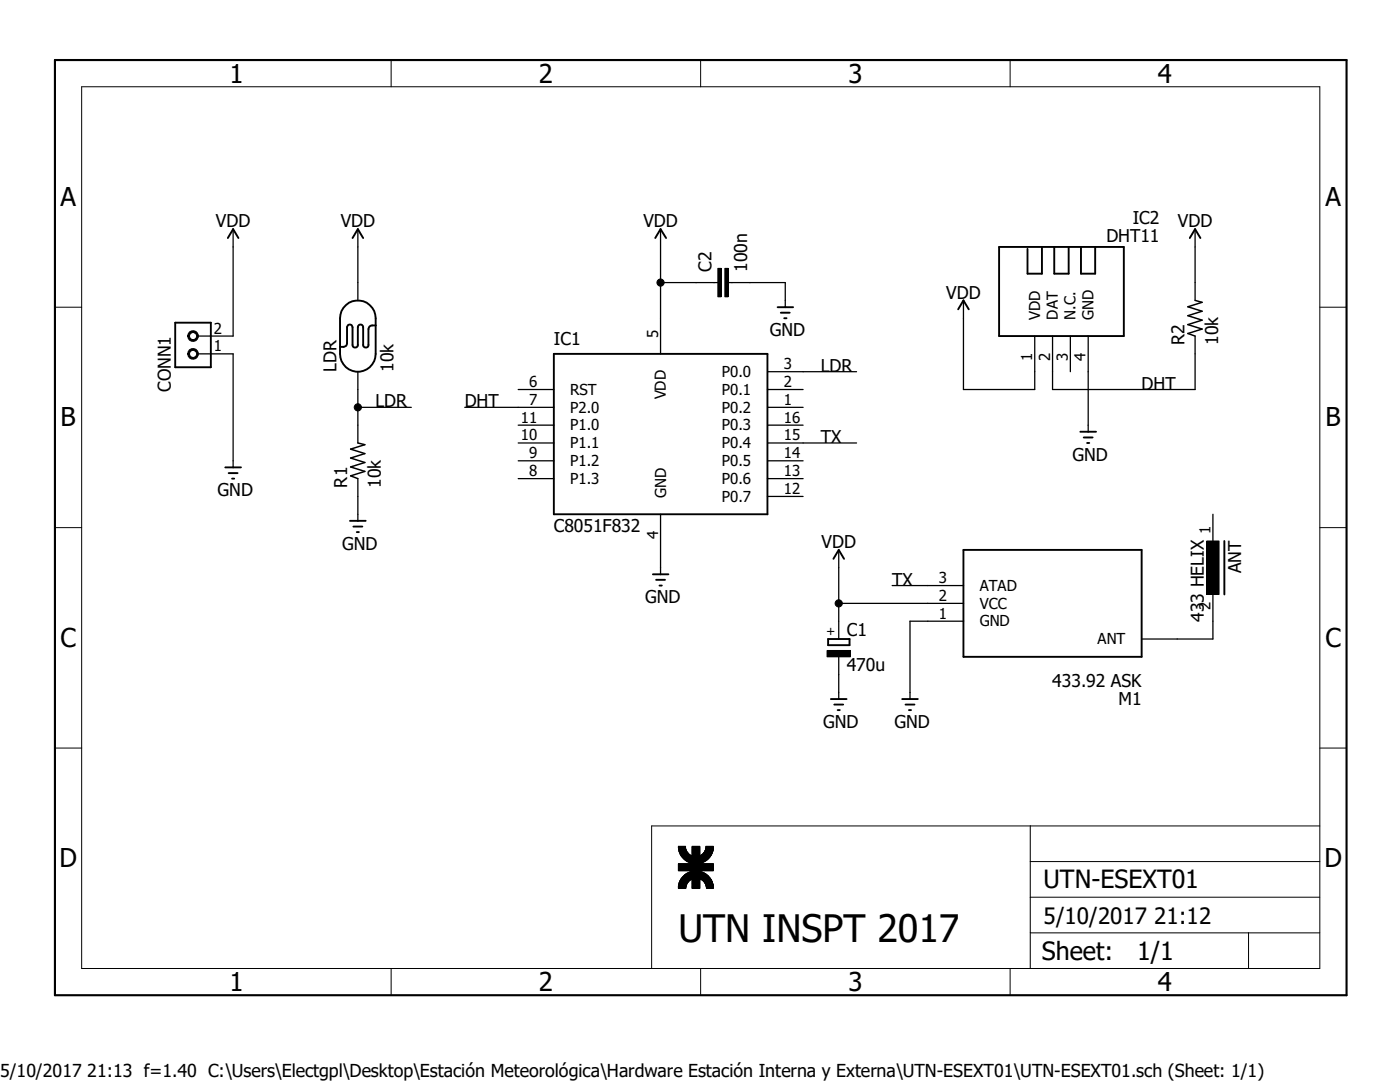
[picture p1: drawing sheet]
<svg xmlns="http://www.w3.org/2000/svg" width="279mm" height="216mm" viewBox="0 0 279 216" stroke-linecap="round" stroke-linejoin="round" font-family="sans-serif">
<path d="M10.2 11.5l259 187.8M269.2 11.5l-259 187.8" fill="none" stroke="#fff" stroke-width=".2"/>
<g fill="none" stroke="#000" stroke-width=".25">
<path d="M46.5 45.7v21.4h-7.1M71.4 45.7v14.2M131.8 45.7v24.9M131.8 56.4h11.4M145.4 56.4h11.3v4.9M192.3 59.9v17.8h14.2v-10.6M238.5 45.7v14.2M39.4 70.6h7.1v22.7M71.4 74.2v14.2M103.4 77.7h7.1M153.2 74.2h17.7M153.2 77.7h7.1"/>
<path d="M210.1 67.1v10.6h28.4v-10.6M213.6 67.1v7.1M217.2 67.1v19M71.4 95.5v8.4M71.4 81.3h10.7M92.8 81.3h17.7M103.4 88.4h7.1M103.4 91.9h7.1M103.4 95.5h7.1M103.4 84.8h7.1M153.2 88.4h17.7M153.2 91.9h7.1"/>
<path d="M153.2 95.5h7.1M153.2 84.8h7.1M153.2 81.3h7.1M153.2 99.1h7.1M131.8 102.6v12M167.4 109.7v17.8M178.1 116.8h14.2M242.1 116.8v10.7h-14.3M242.1 102.6v7.1M167.4 120.4h24.9M167.4 131.1v8.4M192.3 124h-10.7v15.5"/>
</g>
<g fill="none" stroke="#000" stroke-width=".38">
<path d="M45.5 47.5l1-1.8 1.1 1.8M70.4 47.5l1-1.8 1.1 1.8M130.8 47.5l1-1.8 1.1 1.8M199.4 49.3h24.9v17.8h-24.9zM207.9 49.3v5.3h-2.8v-4.9M210.4 49.3v5.3h2.9v-5.3M215.7 49.3v5.3h2.9v-5.3M237.4 47.5l1.1-1.8 1.1 1.8M35 64.4h7.1v8.9h-7.1zM69 60.9a3.5 3.5 0 0 1 3.9-.7 3.5 3.5 0 0 1 2.1 3.3v7.1a3.6 3.6 0 0 1-3.6 3.6 3.6 3.6 0 0 1-3.5-3.6v-7.1a3.4 3.4 0 0 1 1.1-2.6zM75 64.9h-.7a.72 .72 0 0 0-.8 .8v3.1a.53 .53 0 0 1-.5 .6 .53 .53 0 0 1-.5-.6v-3.5a.53 .53 0 0 0-.6-.5 .53 .53 0 0 0-.5 .5v3.5a.53 .53 0 0 1-.5 .6 .53 .53 0 0 1-.5-.6v-3.5a.55 .55 0 0 0-.6-.5 .55 .55 0 0 0-.5 .5v3.2a.66 .66 0 0 1-.7 .7h-.7M110.5 70.6h42.7v32h-42.7z"/>
<path d="M155.2 61.3h3.1M155.8 62.4h1.8M156.5 63.5h.5M191.2 61.7l1.1-1.8 1 1.8M45 93.3h3.1M45.6 94.4h1.8M46.3 95.5h.4M215.6 86.1h3.1M216.3 87.3h1.8M217 88.4h.4M69.8 103.9h3.2M70.5 105.1h1.8"/>
<path d="M71.2 106.2h.4M130.3 114.6h3.1M130.9 115.7h1.8M131.6 116.8h.5M166.3 111.5l1.1-1.8 1 1.8M192.3 109.7h35.5v21.4h-35.5zM244.3 107.9v10.7M165.3 127.5h4.2v1.2h-4.2zM165.8 139.5h3.2M180 139.5h3.2M166.5 140.6h1.8M167.2 141.7h.4"/>
<path d="M180.7 140.6h1.8M181.4 141.7h.4"/>
</g>
<path d="M238.5 59.9l1.4 .4-2.8 .9 2.8 .9-2.8 .9 2.8 .9-2.8 .9 2.8 .9-2.8 .8 1.4 .6M71.4 88.4l1.4 .3-2.8 .9 2.8 .9-2.8 .9 2.8 .9-2.8 .9 2.8 .9-2.8 .9 1.4 .5" fill="none" stroke="#000" stroke-width=".3"/>
<g fill="#000">
<path d="M143.3 53.6h.6v5.6h-.6z" fill-rule="evenodd"/>
<path d="M144.7 53.6h.6v5.6h-.6z" fill-rule="evenodd"/>
<path d="M37.8 69.8a1.07 1.07 0 0 1 1.7 .3 1.07 1.07 0 0 1-.7 1.5 1.07 1.07 0 0 1-1.3-1h.3a.72 .72 0 0 1 1-.7 .72 .72 0 0 1 .3 1.1 .72 .72 0 0 1-1.2-.1l-.1-.3h-.3z" fill-rule="evenodd"/>
<path d="M37.8 66.3a1.07 1.07 0 0 1 1.7 .2 1.07 1.07 0 0 1-.7 1.6 1.07 1.07 0 0 1-1.3-1h.3a.72 .72 0 0 1 1-.8 .72 .72 0 0 1 .3 1.2 .72 .72 0 0 1-1.2-.1l-.1-.3h-.3z" fill-rule="evenodd"/>
<path d="M240.8 107.9h2.5v10.7h-2.5z" fill-rule="evenodd"/>
<path d="M165.1 129.8h4.6v1.3h-4.6z" fill-rule="evenodd"/>
<circle cx="131.8" cy="56.4" r=".72"/>
<circle cx="71.4" cy="81.3" r=".72"/>
<circle cx="167.4" cy="120.4" r=".72"/>
</g>
<g fill="none" stroke="#000" stroke-width=".2">
<path d="M16.3 17.3h247.1v176h-247.1zM78.1 12v5.3M139.8 12v5.3M201.6 12v5.3M143.3 53.6h.6v5.6h-.6zM144.7 53.6h.6v5.6h-.6zM11 61.3h5.3M37.8 69.8a1.07 1.07 0 0 1 1.7 .3 1.07 1.07 0 0 1-.7 1.5 1.07 1.07 0 0 1-1.3-1h.3a.72 .72 0 0 1 1-.7 .72 .72 0 0 1 .3 1.1 .72 .72 0 0 1-1.2-.1l-.1-.3h-.3zM37.8 66.3a1.07 1.07 0 0 1 1.7 .2 1.07 1.07 0 0 1-.7 1.6 1.07 1.07 0 0 1-1.3-1h.3a.72 .72 0 0 1 1-.8 .72 .72 0 0 1 .3 1.2 .72 .72 0 0 1-1.2-.1l-.1-.3h-.3zM263.4 61.3h5.3M11 105.3h5.3M240.8 107.9h2.5v10.7h-2.5z"/>
<path d="M263.4 105.3h5.3M165.1 129.8h4.6v1.3h-4.6zM11 149.3h5.3M263.4 149.3h5.3M135.4 177.2h1.5M135.4 177.1h1.5M135.4 177h1.5M135.4 176.9h1.5M135.4 176.8h1.5M135.4 173.7h7M135.4 173.6h7M135.4 173.5h7"/>
<path d="M135.4 173.4h7M135.4 173.3h7M135.4 173.2h7M135.4 173.1h7M135.4 173h7M135.4 172.9h7M135.4 172.8h7M135.4 172.7h7M135.4 172.6h7M135.4 172.5h7M135.4 172.4h7M135.4 172.3h7"/>
<path d="M135.4 169.2h1.4M135.4 169.1h1.4M135.4 169h1.4M135.4 168.9h1.4M135.4 176.7h1.6M135.4 176.6h1.6M135.4 169.5h1.5M135.4 169.4h1.5M135.4 169.3h1.5M135.4 169.3h1.4M135.5 176.5h1.5M135.5 169.7h1.4"/>
<path d="M135.5 169.6h1.4M135.5 169.5h1.4M135.5 176.4h1.6M135.5 176.3h1.6M135.5 176.3h1.7M135.5 176.2h1.7M135.5 169.9h1.6M135.5 169.9h1.5M135.5 169.8h1.5M135.5 169.7l1.5 .1M135.6 176.1h1.7M135.6 170l1.6 .1"/>
<path d="M135.6 170h1.5M135.6 176h1.7M135.6 176h1.8M135.6 170.1h1.6M135.6 175.9h1.8M135.6 170.2h1.7M135.7 175.8h1.8M135.7 170.3h1.7M135.7 170.2h1.6M135.7 175.7h2M135.7 170.4h1.8M135.8 170.5h1.8"/>
<path d="M135.8 175.6h2M135.8 175.5h2.1M135.8 170.6h1.9M135.8 170.6h2.1M135.9 175.5h2.1M135.9 175.4h3.8M135.9 170.7h2M135.9 175.4h6M135.9 175.3h5.9M135.9 170.8h5.9M135.9 170.8h6M135.9 170.7h2.1"/>
<path d="M136 175.3h5.7M136 175.2h5.7M136.1 175.2h5.6M136.1 170.9h5.6M136.1 175.1h5.6M136.1 171h5.6M136.1 175.1h5.5M136.1 175h5.5M136.1 171.1h5.5M136.2 171.1h5.4M136.2 175h5.3M136.3 174.9h5.2"/>
<path d="M136.3 171.2h5.2M136.4 174.8h5M136.4 171.3h5M136.4 171.3h5.1M136.4 171.4h5M136.5 174.7h4.8M136.5 171.4h4.8M136.6 174.6h4.6M136.6 171.5h4.7M136.6 174.6h4.5M136.6 171.5h4.6M136.7 174.5h4.4"/>
<path d="M136.7 171.6h4.4M136.8 171.7h4.3M136.8 174.4h4.1M136.9 171.7h4M136.9 174.4h3.9M136.9 171.8h3.9M137 176.7h-1.6M137 174.3h3.8M137 174.3h3.7M137 171.9h3.7M137 171.8h3.8M137.1 176.4h-1.6"/>
<path d="M137.1 174.2h3.5M137.1 171.9h3.5M137.2 172h3.4M137.2 176.1l-1.7 .1M137.3 174.2h3.2M137.4 174.1h3M137.4 172h3M137.5 174.1h2.8M137.5 175.9h-1.9M137.5 174h2.7M137.5 172.1h2.8M137.6 174h2.6"/>
<path d="M137.6 172.1h2.6M137.7 172.2h2.4M137.7 173.9h2.3M137.8 175.6h-2M137.8 172.2h2.2M138.1 173.9h1.6M138.1 177.2h1.6M138.1 177.1h1.6M138.1 177h1.6M138.1 176.9h1.6M138.1 176.8h1.6M138.1 176.7h1.6"/>
<path d="M138.1 176.6h1.6M138.1 176.5h1.6M138.1 176.4h1.6M138.1 176.3h1.6M138.1 176.2h1.6M138.1 176.1h1.6M138.1 176h1.6M138.1 175.9h1.6M138.1 175.8h1.6M138.1 175.7h1.6M138.1 175.6h1.6M138.1 175.5h1.6"/>
<path d="M138.1 173.8h1.6M138.1 172.3h1.6M138.1 170.7h3.8M138.1 170.7h1.6M138.1 170.6h1.6M138.1 170.5h1.6M138.1 170.4h1.6M138.1 170.3h1.6M138.1 170.2h1.6M138.1 170.1h1.6M138.1 170h1.6M138.1 169.9h1.6"/>
<path d="M138.1 169.8h1.6M138.1 169.7h1.6M138.1 169.6h1.6M138.1 169.5h1.6M138.1 169.4h1.6M138.1 169.3h1.6M138.1 169.2h1.6M138.1 169.1h1.6M138.1 169h1.6M138.1 168.9h1.6M139.8 175.4h2.1M139.8 170.7h2.1"/>
<path d="M139.8 175.5h2.1M139.9 170.6h2M139.9 175.5h2M140 170.6h1.9M140 175.6h1.9M140.1 175.6h1.9M140.1 170.5h1.9M140.2 175.7h1.8M140.2 170.4h1.8M140.3 170.4h1.8M140.3 170.3h1.8M140.3 175.8h1.8"/>
<path d="M140.4 175.9h1.7M140.4 175.8h1.7M140.4 170.2h1.8M140.5 175.9h1.7M140.5 170.1h1.7M140.5 176h1.7M140.5 170h1.7M140.6 176.1h1.6M140.6 170h1.6M140.6 169.9h1.6M140.6 169.8h1.7M140.7 176.2h1.5"/>
<path d="M140.7 169.8h1.6M140.7 176.3h1.5M140.8 176.4h1.5M140.8 176.3h1.4M140.8 169.7h1.5M140.8 169.6h1.5M140.8 169.6h1.6M140.8 169.5h1.6M140.8 176.6h1.6M140.8 176.6h1.5M140.8 176.5h1.5M140.8 169.4h1.6"/>
<path d="M140.8 169.3h1.6M140.8 169.2h1.6M140.9 176.7h1.5M140.9 169.1h1.5M140.9 169h1.5M140.9 168.9h1.5M140.9 176.9h1.5M140.9 176.8h1.5M141 177.2h1.4M141 177.1h1.4M141 177h1.4M142.3 169.7l-1.6 .1"/>
<path d="M205.6 164.8v28.5M205.6 179h57.8M205.6 171.9h57.8M263.4 164.8h-133.4v28.5M78.1 193.3v5.3M139.8 193.3v5.3M201.6 193.3v5.3M205.6 186.1h57.8M249.2 186.1v7.2"/>
<circle cx="131.8" cy="56.4" r=".72"/>
<circle cx="71.4" cy="81.3" r=".72"/>
<circle cx="167.4" cy="120.4" r=".72"/>
</g>
<path d="M11 12h257.7v186.6h-257.7z" fill="none" stroke="#000" stroke-width=".42"/>
<text font-size="7.5" x="135.4" y="187.9">UTN INSPT 2017</text>
<g font-size="5.2">
<text x="45.8" y="16.5">1</text>
<text x="107.6" y="16.5">2</text>
<text x="169.3" y="16.5">3</text>
<text x="231.1" y="16.5">4</text>
<text x="12.1" y="41.1">A</text>
<text x="264.5" y="41.1">A</text>
<text x="12.1" y="85.1">B</text>
<text x="264.5" y="85.1">B</text>
<text x="12.1" y="129.1">C</text>
<text x="264.5" y="129.1">C</text>
<text x="11.9" y="173.1">D</text>
<text x="264.3" y="173.1">D</text>
<text x="45.8" y="197.7">1</text>
<text x="107.6" y="197.7">2</text>
<text x="169.3" y="197.7">3</text>
<text x="231.1" y="197.7">4</text>
</g>
<g font-size="5">
<text x="208.3" y="177.2">UTN-ESEXT01</text>
<text x="207.9" y="191.6">Sheet:</text>
<text x="226.9" y="191.5">1/1</text>
</g>
<text font-size="4.5" x="208.3" y="184.4">5/10/2017 21:12</text>
<text font-size="3.6" x="0" y="214.9">5/10/2017 21:13 f=1.40 C:\Users\Electgpl\Desktop\Estación Meteorológica\Hardware Estación Interna y Externa\UTN-ESEXT01\UTN-ESEXT01.sch (Sheet: 1/1)</text>
<g font-size="3.5">
<text x="43.1" y="45.4">VDD</text>
<text x="68" y="45.4">VDD</text>
<text x="128.4" y="45.4">VDD</text>
<text x="226.1" y="44.7">IC2</text>
<text x="235.1" y="45.4">VDD</text>
<text x="220.8" y="48.2">DHT11</text>
<text x="142" y="54.3" transform="rotate(-90 142 54.3)">C2</text>
<text x="149.1" y="54.3" transform="rotate(-90 149.1 54.3)">100n</text>
<text x="188.8" y="59.6">VDD</text>
<text x="110.5" y="68.8">IC1</text>
<text x="153.6" y="67.1">GND</text>
<text x="236.4" y="68.8" transform="rotate(-90 236.4 68.8)">R2</text>
<text x="243.1" y="68.8" transform="rotate(-90 243.1 68.8)">10k</text>
<text x="67.1" y="74.2" transform="rotate(-90 67.1 74.2)">LDR</text>
<text x="78.5" y="74.2" transform="rotate(-90 78.5 74.2)">10k</text>
<text x="163.8" y="74.2">LDR</text>
<text x="227.8" y="77.7">DHT</text>
<text x="34.1" y="78.2" transform="rotate(-90 34.1 78.2)">CONN1</text>
<text x="75" y="81.3">LDR</text>
<text x="92.8" y="81.3">DHT</text>
<text x="163.8" y="88.4">TX</text>
<text x="214" y="91.9">GND</text>
<text x="43.4" y="99.1">GND</text>
<text x="69.3" y="97.3" transform="rotate(-90 69.3 97.3)">R1</text>
<text x="76" y="97.3" transform="rotate(-90 76 97.3)">10k</text>
<text x="110.5" y="106.2">C8051F832</text>
<text x="68.3" y="109.7">GND</text>
<text x="164" y="109.3">VDD</text>
<text x="178.1" y="116.8">TX</text>
<text x="247.7" y="114.4" transform="rotate(-90 247.7 114.4)">ANT</text>
<text x="128.7" y="120.4">GND</text>
<text x="240.3" y="124" transform="rotate(-90 240.3 124)">433 HELIX</text>
<text x="169" y="126.8">C1</text>
<text x="169" y="133.9">470u</text>
<text x="210" y="137.1">433.92 ASK</text>
<text x="223.2" y="140.7">M1</text>
<text x="164.3" y="145.2">GND</text>
<text x="178.5" y="145.2">GND</text>
</g>
<g font-size="3">
<text x="207.6" y="63.8" transform="rotate(-90 207.6 63.8)">VDD</text>
<text x="211.1" y="63.8" transform="rotate(-90 211.1 63.8)">DAT</text>
<text x="214.7" y="63.8" transform="rotate(-90 214.7 63.8)">N.C.</text>
<text x="218.2" y="63.8" transform="rotate(-90 218.2 63.8)">GND</text>
<text x="42.7" y="70.1">1</text>
<text x="42.7" y="66.5">2</text>
<text x="131.4" y="67.4" transform="rotate(-90 131.4 67.4)">5</text>
<text x="206" y="72" transform="rotate(-90 206 72)">1</text>
<text x="209.6" y="72" transform="rotate(-90 209.6 72)">2</text>
<text x="213.1" y="72" transform="rotate(-90 213.1 72)">3</text>
<text x="216.7" y="72" transform="rotate(-90 216.7 72)">4</text>
<text x="105.6" y="77.2">6</text>
<text x="144.1" y="75.2">P0.0</text>
<text x="156.5" y="73.7">3</text>
<text x="156.5" y="77.2">2</text>
<text x="105.6" y="80.8">7</text>
<text x="113.8" y="82.3">P2.0</text>
<text x="113.8" y="78.8">RST</text>
<text x="132.9" y="79.7" transform="rotate(-90 132.9 79.7)">VDD</text>
<text x="144.1" y="78.8">P0.1</text>
<text x="144.1" y="82.3">P0.2</text>
<text x="156.5" y="80.8">1</text>
<text x="103.9" y="87.9">10</text>
<text x="103.9" y="84.3">11</text>
<text x="113.8" y="89.5">P1.1</text>
<text x="113.8" y="85.9">P1.0</text>
<text x="144.1" y="85.9">P0.3</text>
<text x="144.1" y="89.5">P0.4</text>
<text x="156.5" y="84.3">16</text>
<text x="156.5" y="87.9">15</text>
<text x="105.6" y="91.4">9</text>
<text x="105.6" y="95">8</text>
<text x="113.8" y="93">P1.2</text>
<text x="144.1" y="93">P0.5</text>
<text x="156.5" y="91.4">14</text>
<text x="156.5" y="95">13</text>
<text x="113.8" y="96.6">P1.3</text>
<text x="132.9" y="99.4" transform="rotate(-90 132.9 99.4)">GND</text>
<text x="144.1" y="96.6">P0.6</text>
<text x="144.1" y="100.1">P0.7</text>
<text x="156.5" y="98.6">12</text>
<text x="131.4" y="107.5" transform="rotate(-90 131.4 107.5)">4</text>
<text x="241.6" y="106.5" transform="rotate(-90 241.6 106.5)">1</text>
<text x="187.4" y="119.9">2</text>
<text x="187.4" y="116.3">3</text>
<text x="195.5" y="117.9">ATAD</text>
<text x="187.4" y="123.4">1</text>
<text x="195.5" y="125">GND</text>
<text x="195.5" y="121.5">VCC</text>
<text x="241.6" y="121.8" transform="rotate(-90 241.6 121.8)">2</text>
<text x="219" y="128.5">ANT</text>
</g>
<text font-size="2.5" x="166.6" y="126.9" transform="rotate(-90 166.6 126.9)">+</text>
</svg>
